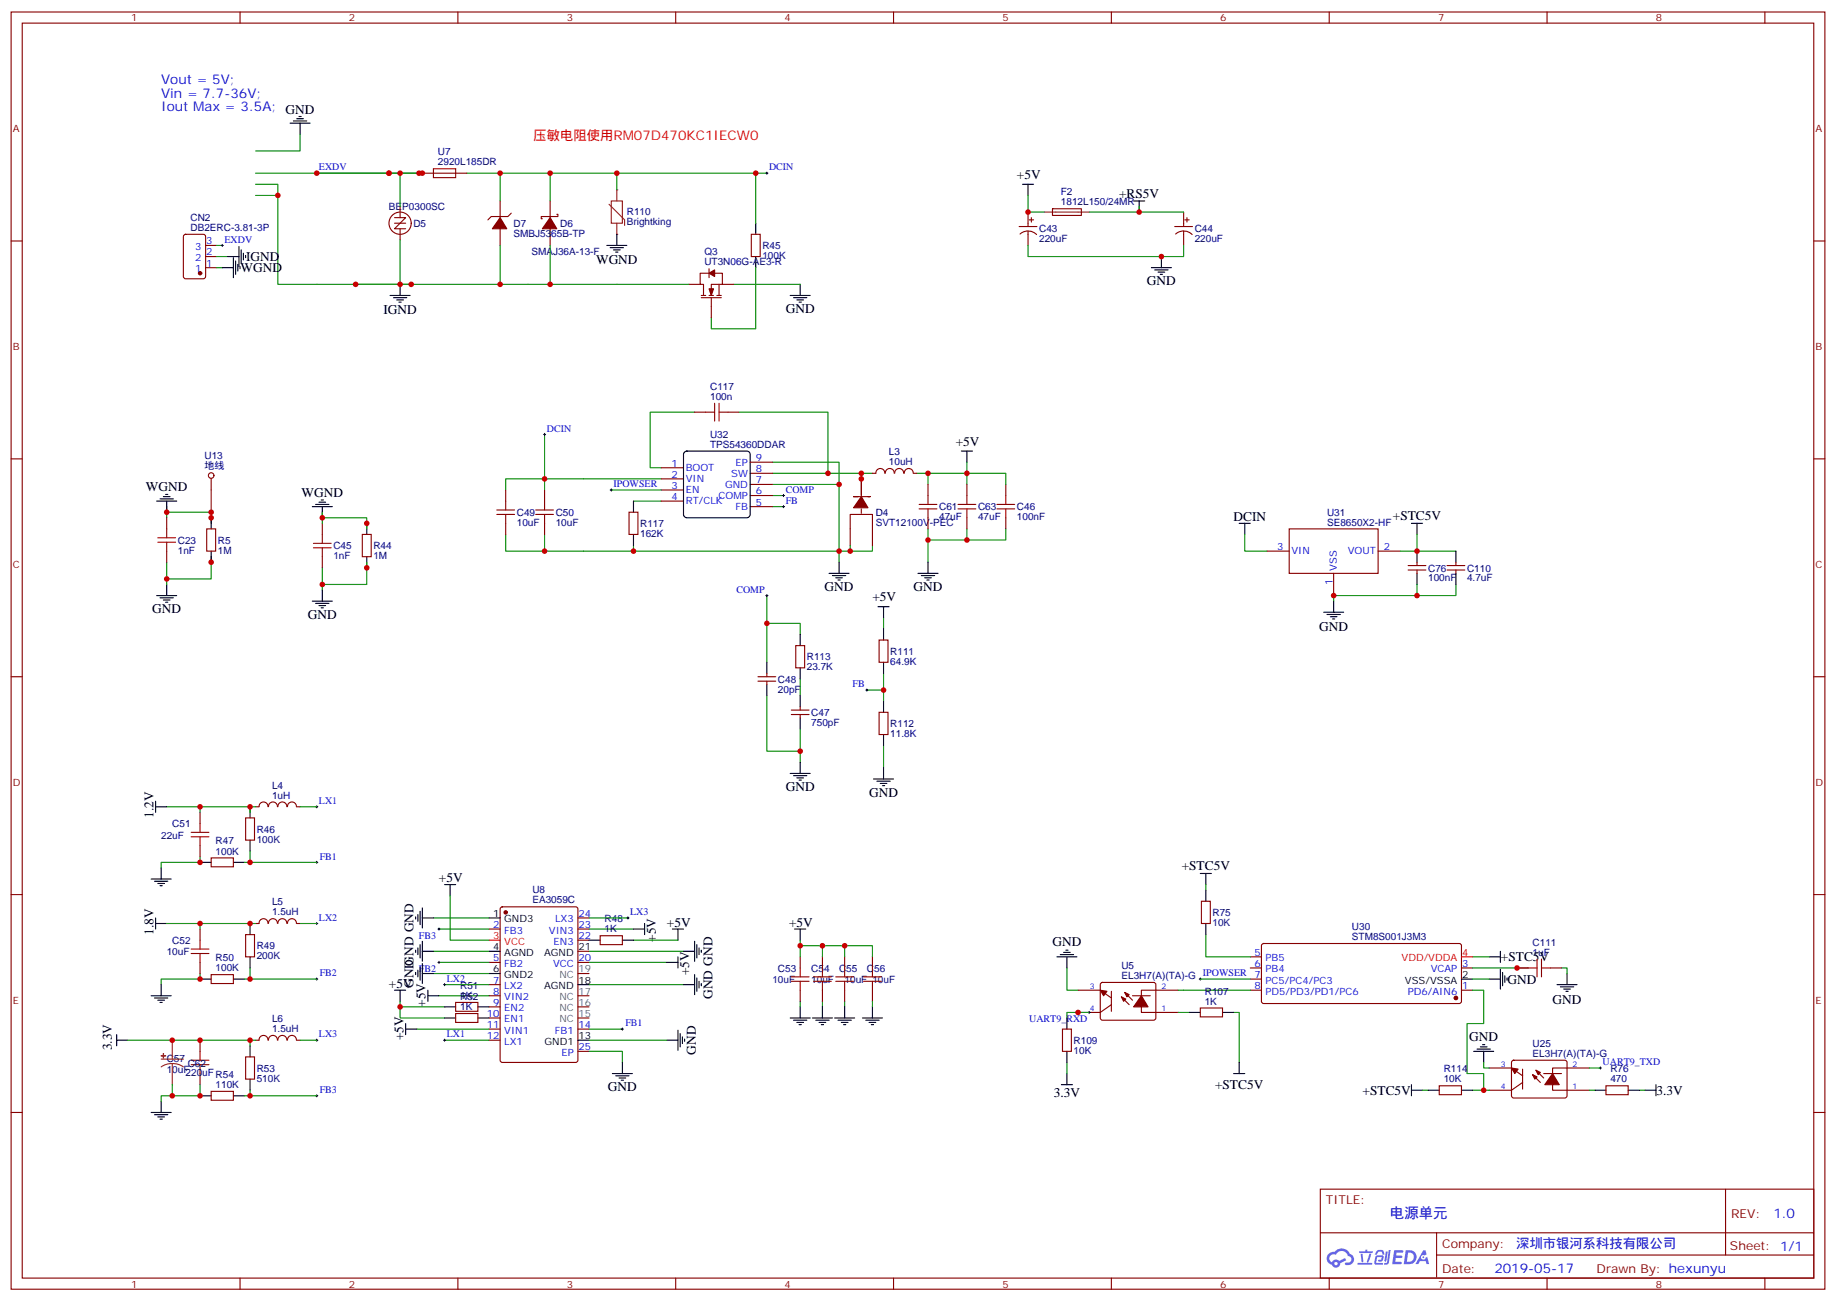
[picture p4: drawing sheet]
<svg xmlns="http://www.w3.org/2000/svg" width="583mm" height="413mm" viewBox="0 0 583 413" stroke-linecap="round" stroke-linejoin="round" font-family="sans-serif">
<g fill="none" stroke="#870000" stroke-width=".35">
<path d="M3.5 3.8h575.8v405.4h-575.8zM7.1 7.3h568.6v398.3h-568.6zM76.2 3.8v3.5M145.3 3.8v3.5M214.5 3.8v3.5M283.6 3.8v3.5M352.8 3.8v3.5M421.9 3.8v3.5M491.1 3.8v3.5M560.2 3.8v3.5M3.5 76.5h3.6M575.7 76.5h3.6"/>
<path d="M3.5 145.6h3.6M575.7 145.6h3.6M3.5 214.8h3.6M575.7 214.8h3.6M3.5 283.9h3.6M575.7 283.9h3.6M3.5 353.1h3.6M575.7 353.1h3.6M419.1 377.4h156.6v28.2h-156.6zM547.7 377.4v20.9M419.1 391.2h156.5M456 398.3h119.6"/>
<path d="M456 391.2v14.2M76.2 405.6v3.6M145.3 405.6v3.6M214.5 405.6v3.6M283.6 405.6v3.6M352.8 405.6v3.6M421.9 405.6v3.6M491.1 405.6v3.6M560.2 405.6v3.6"/>
</g>
<g fill="#5487ff">
<path d="M442.5 396.7h2.6l.3 .2-.1 .6h-2l-.1 1h1.6l.4 .4-.4 .4h-1.7l-.2 1.1 1.8 .1 .2 .3-.2 .4h-2.8z"/>
<path d="M451.8 396.8h.7l.3 1.3-.6 .3a.74 .74 0 0 0-1.1 .3 .74 .74 0 0 0 .5 1.1 .74 .74 0 0 0 .9-.7l.5-.3 .6 2.4h-.8l-.2-1h-1.9l-.5 1h-.9z"/>
<path d="M439.9 397.2h.6l-.4 2.9a.31 .31 0 0 1-.4 .3 .31 .31 0 0 1-.2-.3z"/>
<path d="M440.8 396.7h.6l-.5 4a.89 .89 0 0 1-.7 .7 .89 .89 0 0 1-.9-.3l1-.5z"/>
<path d="M437.2 396.9l.6-.2 1.1 .1 .5 1.4h-.5l-.5-.9h-.8l-.6 .9h-.6z"/>
<path d="M436.8 398.6l1.8-.2a1.04 1.04 0 0 1 .6 1.1 1.04 1.04 0 0 1-.9 .9h-.6a.29 .29 0 0 1-.3-.4 .29 .29 0 0 1 .3-.2h.7l.2-.8h-1.5l-.3 1.8h1.9a.29 .29 0 0 1 .3 .3 .29 .29 0 0 1-.3 .3h-2l-.4-.3 .2-2.1z"/>
<path d="M430.9 400.8h4.4a.3 .3 0 0 1 .3 .3 .3 .3 0 0 1-.3 .3h-4.3z"/>
<path d="M434.7 397.9h.6a4 4 0 0 1-1.2 2.8l-.2-.3z"/>
<path d="M431.9 397.9h.6l.3 2.4-.3 .3-.3-.2z"/>
<path d="M431.5 397.1h1.9l.2-.5h.5l-.1 .5h1.5a.29 .29 0 0 1 .3 .3 .29 .29 0 0 1-.3 .3h-3.9z"/>
<path d="M446.2 396.7l-.6 4.5h1.4a2.27 2.27 0 0 0 2.7-2.3 2.27 2.27 0 0 0-2.7-2.2zM447 397.5a1.5 1.5 0 0 1 1.8 1.6 1.5 1.5 0 0 1-1.9 1.3h-.3z"/>
<path d="M421.8 397.9a2.09 2.09 0 0 0 1 3.5 1.37 1.37 0 0 0 1.5 .9 1.37 1.37 0 0 0 1.1-1.4l1.9-1-.4-.7-1.8 1a1.4 1.4 0 0 0-2.3 .4 1.32 1.32 0 0 1-.7-1.9 1.32 1.32 0 0 1 2-.4 2.02 2.02 0 0 1 2-1.3 2.02 2.02 0 0 1 1.8 1.6 1.09 1.09 0 0 1 1 1.4 1.09 1.09 0 0 1-1.5 .7 .41 .41 0 0 0-.5 .3 .41 .41 0 0 0 .4 .5 1.89 1.89 0 0 0 2.4-1.2 1.89 1.89 0 0 0-1.2-2.4 2.98 2.98 0 0 0-5-.6l-1 .1zM423.6 401a.52 .52 0 0 1 1 0 .52 .52 0 0 1-1 0z"/>
<circle cx="451.8" cy="399" r=".28"/>
</g>
<g fill="none" stroke="#008700" stroke-width=".35">
<path d="M81.1 58.5h7.1v31.7h107.6M81.1 55h53M95.2 42.6v5.3h-14.1M68.8 77.9h1.8M81.1 62h7.1M174.6 77.9v12.3M326.3 62v5.3h5.3M326.3 77.9v3.5h49.4v-3.5M345.7 67.3h15.9M361.6 65.5v1.8h14.1M68.8 84.9h1.8M68.8 81.4h3.5"/>
<path d="M52.9 162.6h14.1v3.5M52.9 160.8v3.5M52.9 178.4v7.1M67 176.7v7h-14.1M395.1 169.6v5.3h7.1M449.8 169.6v5.3h-5.3M449.8 174.9h12.3M449.8 185.5v3.5h-26.5v1.8M462.1 185.5v3.5h-12.3M52.9 256h10.6v1.8M63.5 256h15.9v1.8M79.4 256h1.7"/>
<path d="M95.2 256h5.3M63.5 271.9v1.8h-12.3v1.7M77.6 273.7h22.9M79.4 270.2v3.5M52.9 293.1h28.2M63.5 293.1v1.8M95.2 293.1h5.3M137.6 291.3h17.6M139.3 294.9h15.9M142.9 284.3v14.1h12.3M187 294.9h14.1M187 291.3h12.3"/>
<path d="M201.1 298.4h14.1M254 298.4v1.7h7.1v3.6M63.5 309v1.7h-12.3v1.8M77.6 310.7h22.9M79.4 307.2v3.5M127 319.5v3.6h14.1M127 317.8v1.7h14.1M137.6 301.9h17.6M137.6 309h17.6M139.3 305.4h15.9M139.3 316h15.9M141.1 312.5h14.1"/>
<path d="M187 305.4h24.7M187 301.9h30M187 312.5h30M254 300.1v3.6M254 317.8v1.7M261.1 300.1h7v3.6M261.1 317.8v1.7M268.1 300.1h8.8v3.6M268.1 317.8v1.7M276.9 317.8v1.7M338.7 307.2v7.1h3.5M375.7 314.3h21.2"/>
<path d="M381 310.7h15.9M467.4 314.3h3.6v10.5h-5.3v15.9h5.3v5.3M467.4 310.7h5.3M467.4 303.7h5.3M467.4 307.2h17.7M495.7 307.2h1.7v1.8M40.6 330.1h40.5M79.4 330.1v1.8M95.2 330.1h5.3M132.3 326.6h22.9M141.1 330.1h14.1M187 333.7h10.6v3.5"/>
<path d="M187 326.6h10.6M187 330.1h24.7M342.2 321.3h-3.5v1.8M373.9 321.3h3.6M391.6 321.3h1.7v15.9M471 337.2v1.7h1.7M504.5 338.9h3.5M54.7 344.2v3.6M63.5 344.2v3.6h-12.3v1.7M77.6 347.8h1.8M79.4 346v1.8h21.1M451.6 346h1.7"/>
<path d="M467.4 346h5.3M504.5 346h1.7M520.3 346h1.8"/>
</g>
<g fill="none" stroke="#000" stroke-width=".35">
<path d="M92.1 39.1h6.3M93.1 38.4h4.3M94.2 37.7h2.1M94.9 37h.7M95.2 39.1v3.5M324.6 58.5h3.5M326.3 58.5v3.5M359.8 63.8h3.6M361.6 63.8v3.5M70.6 84.9h3.5M74.1 81.8v6.3M74.8 82.8v4.3"/>
<path d="M75.5 83.9v2.1M76.2 84.6v.7M365.5 84.9h6.3M366.5 85.7h4.3M367.6 86.4h2.1M368.3 87.1h.7M368.7 81.4v3.5M49.7 159h6.4M50.8 158.3h4.2M51.9 157.6h2.1M52.6 156.9h.7M52.9 159v3.6"/>
<path d="M67 164.3v3.6M67 174.9v3.5M393.3 166.1h3.6M395.1 166.1v3.5M448 166.1h3.6M449.8 166.1v3.5M49.7 189h6.4M50.8 189.7h4.2M51.9 190.4h2.1M52.6 191.1h.7M52.9 185.5v3.5M420.2 194.3h6.3"/>
<path d="M421.2 195h4.2M422.3 195.7h2.1M423 196.4h.7M423.3 190.8v3.5M49.4 254.3v3.5M49.4 256h3.5M79.4 256v3.6M48 279h6.3M49 279.7h4.3M51.2 275.4v3.6M63.5 273.7h3.5M74.1 273.7h3.5"/>
<path d="M79.4 266.6v3.6M49.4 293.1h3.5M49.4 291.3v3.6M50.1 280.4h2.1M50.8 281.1h.7M79.4 293.1v3.5M131.9 291v.7M132.6 290.3v2.1M133.3 289.2v4.2M133.3 299.8v4.2M134.1 291.3h3.5M134.1 288.1v6.4"/>
<path d="M134.1 298.7v6.4M141.1 280.7h3.5M142.9 280.7v3.6M155.2 291.3h3.5M187 298.4h3.5M197.6 298.4h3.5M201.1 294.9h3.5M204.6 293.1v3.5M213.4 294.9h3.6M215.2 294.9v3.5M220.5 298.7v6.4M221.2 299.8v4.2"/>
<path d="M252.2 294.9h3.6M254 294.9v3.5M48 316h6.3M49 316.7h4.3M50.1 317.4h2.1M50.8 318.1h.7M51.2 312.5v3.5M63.5 310.7h3.5M74.1 310.7h3.5M79.4 303.7v3.5M125.2 314.3h3.6M127 314.3v3.5"/>
<path d="M131.9 301.6v.7M131.9 308.6v.7M132.6 300.8v2.2M132.6 307.9v2.1M133.3 306.8v4.3M134.1 301.9h3.5M134.1 309h3.5M134.1 305.8v6.3M135.8 316h3.5M135.8 314.3v3.5M141.1 319.5h3.5M151.7 319.5h3.5"/>
<path d="M155.2 301.9h3.5M155.2 309h3.5M183.4 312.5h3.6M211.7 305.4h3.5M215.2 303.7v3.5M217 301.9h3.5M217 312.5h3.5M220.5 309.3v6.4M221.2 310.4v4.2M221.9 300.8v2.2M221.9 311.4v2.1M222.6 301.6v.7"/>
<path d="M222.6 312.1v.7M254 319.5v3.6M261.1 319.5v3.6M268.1 319.5v3.6M276.9 319.5v3.6M335.5 303.7h6.3M336.5 303h4.3M337.6 302.3h2.1M338.3 301.6h.7M338.7 303.7v3.5M463.9 310.7h3.5M472.7 310.7h3.5"/>
<path d="M472.7 303.7h3.5M476.2 301.9v3.5M476.2 307.6v6.3M477 308.6v4.2M477.7 309.7v2.1M478.4 310.4v.7M494.2 312.5h6.4M495.3 313.2h4.2M496.4 313.9h2.1M497.1 314.6h.7M497.4 309v3.5M37 330.1h3.6"/>
<path d="M37 328.4v3.5M79.4 331.9v3.5M128.8 326.6h3.5M128.8 324.8v3.6M141.1 323.1h3.5M151.7 323.1h3.5M183.4 330.1h3.6M197.6 337.2v3.5M211.7 330.1h3.5M215.2 327v6.3M215.9 328v4.2M216.6 329.1v2.1"/>
<path d="M217.3 329.8v.7M250.8 323.1h6.4M251.9 323.8h4.2M252.9 324.5h2.2M253.6 325.2h.8M257.9 323.1h6.3M258.9 323.8h4.3M260 324.5h2.1M260.7 325.2h.7M264.9 323.1h6.4M266 323.8h4.2M267.1 324.5h2.1"/>
<path d="M267.8 325.2h.7M273.8 323.1h6.3M274.8 323.8h4.2M275.9 324.5h2.1M276.6 325.2h.7M377.5 321.3h3.5M388.1 321.3h3.5M393.3 337.2v3.5M467.8 333.7h6.3M468.8 333h4.3M469.9 332.2h2.1M470.6 331.5h.7"/>
<path d="M471 333.7v3.5M48 353.1h6.3M49 353.8h4.3M50.1 354.5h2.1M50.8 355.2h.7M51.2 349.5v3.6M63.5 347.8h3.5M74.1 347.8h3.5M79.4 342.5v3.5M194.4 340.7h6.3M195.4 341.4h4.3M196.5 342.1h2.1"/>
<path d="M197.2 342.8h.7M336.9 344.2h3.5M338.7 340.7v3.5M391.6 340.7h3.5M448 346h3.6M448 344.2v3.6M506.2 346h3.6M516.8 346h3.5M522.1 346h3.5M525.6 344.2v3.6"/>
</g>
<g fill="none" stroke="#870000" stroke-width=".35">
<path d="M58.4 74.6l.5-.2h5.7l.6 .4 .1 13-.5 .6-5.9 .1-.6-.5-.1-12.9zM65.3 77.9h3.5M174.6 63.8v5.3M174.6 72.6v5.3M176.7 68h.4v.7h-5.3v.7h.4M323.5 71.9h5.6M323.8 74.3a3.8 3.8 0 0 1 5.2 .1M326.3 67.3v4.6M326.3 73.3v4.6M326.7 69.8h1.4M327.4 69.1v1.4M372.9 71.9h5.6"/>
<path d="M373.2 74.3a3.8 3.8 0 0 1 5.2 .1M375.7 67.3v4.6M375.7 73.3v4.6M376.1 69.8h1.4M376.8 69.1v1.4M65.3 84.9h3.5M65.3 81.4h3.5M67 152v3.5M52.9 164.3v3.6M52.9 174.9v3.5M65.6 167.9h2.8v7h-2.8zM402.2 174.9h7"/>
<path d="M409.2 167.9h28.2v14.1h-28.2zM437.4 174.9h7.1M423.3 182v7M63.5 257.8v3.5M78 259.6h2.8v7h-2.8zM81.1 256h1.1M82.2 256a1.41 1.41 0 0 1 1.4-1.5 1.41 1.41 0 0 1 1.4 1.5M85.2 256a1.41 1.41 0 0 1 1.4-1.5 1.41 1.41 0 0 1 1.4 1.5M88.2 256a1.41 1.41 0 0 1 1.4-1.5 1.41 1.41 0 0 1 1.4 1.5M91.3 256a1.41 1.41 0 0 1 1.4-1.5 1.41 1.41 0 0 1 1.4 1.5M94.2 256h1M63.5 268.4v3.5"/>
<path d="M67 272.3h7.1v2.8h-7.1zM63.5 294.9v3.5M78 296.6h2.8v7.1h-2.8zM85 293.1a1.41 1.41 0 0 0-1.4-1.5 1.41 1.41 0 0 0-1.4 1.5h-1.1M85.2 293.1a1.41 1.41 0 0 1 1.4-1.5 1.41 1.41 0 0 1 1.4 1.5M88.2 293.1a1.41 1.41 0 0 1 1.4-1.5 1.41 1.41 0 0 1 1.4 1.5M91.3 293.1a1.41 1.41 0 0 1 1.4-1.5 1.41 1.41 0 0 1 1.4 1.5M94.2 293.1h1M155.2 294.9h3.5M159 288l.5-.2h23.2l.7 .4v48.3l-.4 .6-23.5 .1-.7-.5-.1-48.2zM183.4 294.9h3.6M183.4 298.4h3.6"/>
<path d="M183.4 291.3h3.6M190.5 297h7.1v2.8h-7.1zM400.6 299.6l.5-.2 62.4 .1 .4 .6-.1 18-.6 .4-62.4-.1-.4-.6v-17.7zM63.5 305.4v3.6M67 309.3h7.1v2.8h-7.1zM144.6 318.1h7.1v2.9h-7.1zM155.2 305.4h3.5M155.2 312.5h3.5M155.2 316h3.5M155.2 319.5h3.5M183.4 305.4h3.6M183.4 316h3.6"/>
<path d="M183.4 319.5h3.6M183.4 309h3.6M183.4 301.9h3.6M254 303.7v3.5M254 314.3v3.5M261.1 303.7v3.5M261.1 314.3v3.5M268.1 303.7v3.5M268.1 314.3v3.5M276.9 303.7v3.5M276.9 314.3v3.5M342.2 314.3h7l3.6 2.4"/>
<path d="M349.5 312l.5-.2h16.5l.4 .7-.1 10.8-.6 .5-16.5-.1-.5-.6v-10.6zM352.8 318.8l-3.6 2.5h-7M352.8 314.6v6.4M356 316.4l2.4 2.4M357 315l2.5 2.4M359.5 316h5.6M373.9 314.3h-11.6v7h11.6M381 319.9h7.1v2.8h-7.1zM396.9 314.3h3.5M396.9 307.2h3.5M396.9 303.7h3.5M396.9 310.7h3.5"/>
<path d="M463.9 314.3h3.5M463.9 307.2h3.5M63.5 330.1v3.6M78 335.4h2.8v7.1h-2.8zM85 330.1a1.41 1.41 0 0 0-1.4-1.5 1.41 1.41 0 0 0-1.4 1.5h-1.1M85.2 330.1a1.41 1.41 0 0 1 1.4-1.5 1.41 1.41 0 0 1 1.4 1.5M88.2 330.1a1.41 1.41 0 0 1 1.4-1.5 1.41 1.41 0 0 1 1.4 1.5M91.3 330.1a1.41 1.41 0 0 1 1.4-1.5 1.41 1.41 0 0 1 1.4 1.5M94.2 330.1h1M144.6 321.7h7.1v2.8h-7.1zM155.2 323.1h3.5M155.2 326.6h3.5"/>
<path d="M155.2 330.1h3.5M183.4 323.1h3.6M183.4 326.6h3.6M183.4 333.7h3.6M472.7 338.9h7.1l3.5 2.5M480 336.7l.5-.2h16.5l.4 .7v10.8l-.7 .5-16.5-.1-.4-.6v-10.6zM483.3 339.3v6.4M487.5 339.7l2.5 2.4M504.5 338.9h-11.7v7.1h11.7M63.5 340.7v3.5M67 346.4h7.1v2.8h-7.1zM483.3 343.5l-3.5 2.5h-7.1"/>
<path d="M486.5 341.1l2.4 2.4M490 340.7h5.7M509.8 344.6h7v2.8h-7z"/>
<circle cx="67" cy="150.9" r=".88"/>
</g>
<g fill="#870000" stroke="#870000" stroke-width=".35">
<path d="M174.6 69.1l2.1 3.5h-4.5z"/>
<path d="M349.2 314.3l2.2 .3-1.1 1.4z"/>
<path d="M357 315l1.4 .7-.7 .7z"/>
<path d="M356 316.4l1.4 .7-.7 .7z"/>
<path d="M362.3 316l2.1 3.5h-4.6z"/>
<path d="M479.8 338.9l2.1 .4-1.1 1.4z"/>
<path d="M487.5 339.7l1.4 .7-.7 .7z"/>
<path d="M486.5 341.1l1.4 .7-.7 .7z"/>
<path d="M492.8 340.7l2.1 3.5h-4.5z"/>
<circle cx="160.5" cy="289.6" r=".53"/>
<circle cx="63.5" cy="86.7" r=".53"/>
<circle cx="462.1" cy="316.7" r=".53"/>
</g>
<path d="M155.2 298.4h3.5M463.9 303.7h3.5" fill="none" stroke="#f00" stroke-width=".35"/>
<g fill="none" stroke="#000" stroke-width=".32">
<path d="M100.2 55h.7M100.5 54.6v.7M100.2 256h.7M100.5 255.7v.7M100.2 273.7h.7M100.5 273.3v.7M100.2 293.1h.7M100.5 292.7v.7M139 294.9h.7M139.3 294.5v.7M199 291.3h.7M199.3 291v.7"/>
<path d="M100.2 310.7h.7M100.5 310.4v.7M139 305.4h.7M139.3 305.1v.7M140.8 312.5h.7M141.1 312.1v.7M380.6 310.7h.8M381 310.4v.7M100.2 330.1h.7M100.5 329.8v.7M140.8 330.1h.7M141.1 329.8v.7"/>
<path d="M197.2 326.6h.7M197.6 326.2v.8M345.4 321.3h.7M345.7 321v.7M507.6 338.9h.8M508 338.6v.7M100.2 347.8h.7M100.5 347.4v.7"/>
</g>
<g fill="none" stroke="#a10000" stroke-width=".35">
<path d="M50.1 172.1h5.6M50.1 170.7h5.6M52.9 167.9v2.8M52.9 172.1v2.8M60.7 265.6h5.6M60.7 264.2h5.6M63.5 261.3v2.9M63.5 265.6v2.8M63.5 298.4v2.8M60.7 302.6h5.6M60.7 301.2h5.6M63.5 302.6v2.8"/>
<path d="M251.2 311.4h5.6M251.2 310h5.6M254 307.2v2.8M254 311.4v2.9M258.2 311.4h5.7M258.2 310h5.7M261.1 307.2v2.8M261.1 311.4v2.9M265.3 311.4h5.6M265.3 310h5.6M268.1 307.2v2.8M268.1 311.4v2.9"/>
<path d="M274.1 311.4h5.7M274.1 310h5.7M276.9 307.2v2.8M276.9 311.4v2.9M60.7 337.9h5.6M60.7 336.5h5.6M63.5 333.7v2.8M63.5 337.9v2.8"/>
</g>
<path d="M67 155.5v7.1" fill="none" stroke="#630" stroke-width=".35"/>
<path d="M193.3 64.8l5 5v1.7M195.8 60.3v3.5M195.8 70.8v3.6M51.2 336.1h7M54.7 337.5l1.8 .3 1.7 .8M54.7 337.5l-1.9 .3-1.6 .8M54.7 330.1v6M54.7 337.5v6.7" fill="none" stroke="#8c2424" stroke-width=".35"/>
<g fill="#8c2424" stroke="#8c2424" stroke-width=".35">
<path d="M51.2 335.1h1.4z"/>
<path d="M51.9 334.4v1.4z"/>
</g>
<g fill="#8c2424">
<circle cx="195.8" cy="60.3" r=".18"/>
<circle cx="195.8" cy="74.4" r=".18"/>
</g>
<path d="M194 63.8h3.6v7h-3.6z" fill="none" stroke="#903" stroke-width=".35"/>
<g fill="none" stroke="#008700" stroke-width=".35">
<path d="M127 55v10.5M148.2 55h95.2M158.7 55v8.8M174.6 55v8.8M195.8 55v5.3M239.9 55v15.8M127 76.1v14.1M158.7 77.9v12.3M195.8 90.2h22.9M232.8 90.2h21.2M239.9 84.9v19.5h-14.1v-3.6M172.9 137.9v14.1h-12.4v3.5"/>
<path d="M220.5 130.8h-14.1v17.6h3.5M234.6 130.8h28.2v19.4M194 155.5h15.9M201.1 159h8.8M209.9 152h-37v3.5M245.2 146.7h21.1v7M245.2 153.7h21.1v24.7M245.2 157.3h3.5M245.2 150.2h31.7M273.4 150.2v7.1M291 150.2h3.6v3.5M294.6 150.2h12.3v3.5"/>
<path d="M306.9 146.7v3.5h12.4v3.5M102.3 164.3h14.1v3.6M102.3 162.6v3.5M116.4 178.4v7.1h-14.1M160.5 169.6v5.3h12.4M172.9 169.6v5.3h104v-1.8M201.1 173.1v1.8M245.2 160.8h3.5M269.9 173.1v1.8M294.6 167.9v10.5M306.9 167.9v3.5h-12.3M319.3 167.9v3.5h-12.4"/>
<path d="M102.3 180.2v7.1M243.4 189v8.8M280.5 196.1v3.5M254 201.4v-3.6h-10.6v12.4M254 215.5v5.3M275.2 219h5.3M280.5 213.7v8.8M243.4 220.8v17.6h10.6v-7M254 238.4v3.5M280.5 236.6v7.1M382.8 296.6v7.1h14.1M382.8 280.7v1.8"/>
<path d="M373.9 314.3h1.8M338.7 337.2v3.5M342.2 321.3h3.5"/>
</g>
<g fill="none" stroke="#000" stroke-width=".35">
<path d="M75.8 78.2v6.4M76.6 79.3v4.2M192.6 77.9h6.4M193.7 78.6h4.2M194.7 79.3h2.1M195.8 74.4v3.5M239.9 70.8v3.6M72.3 81.4h3.5M77.3 80.4v2.1M78 81.1v.7M123.8 93.8h6.4M124.9 94.5h4.2"/>
<path d="M125.9 95.2h2.2M126.6 95.9h.8M127 90.2v3.6M195.4 80h.7M239.9 81.4v3.5M250.8 93.8h6.4M251.9 94.5h4.2M252.9 95.2h2.2M253.6 95.9h.8M254 90.2v3.6M101.2 159.4h2.2M102 158.7h.7"/>
<path d="M201.1 159v3.6M217.2 143.6l.8-.4h19.1l.6 .2 .4 .8v19.1l-.2 .6-.8 .4h-19.1l-.6-.2-.4-.8v-19.1zM305.2 143.2h3.5M306.9 143.2v3.5M99.1 160.8h6.4M100.2 160.1h4.2M102.3 160.8v3.5M116.4 166.1v3.5M116.4 176.7v3.5M201.1 169.6v3.5M266.3 178.4v3.6M294.6 178.4v3.6"/>
<path d="M449.8 174.9v3.5M462.1 174.9v3.5M99.1 190.8h6.4M100.2 191.5h4.2M101.2 192.2h2.2M102 192.9h.7M102.3 187.3v3.5M263.2 182h6.3M264.2 182.7h4.3M265.3 183.4h2.1M266 184.1h.7M278.7 192.5h3.5"/>
<path d="M280.5 192.5v3.6M280.5 199.6v3.5M291.4 182h6.3M292.5 182.7h4.2M293.5 183.4h2.1M294.2 184.1h.7M449.8 182v3.5M462.1 182v3.5M243.4 210.2v3.5M243.4 217.2v3.6M254 201.4v3.5M254 211.9v3.6"/>
<path d="M280.5 210.2v3.5M254 220.8v3.5M254 227.8v3.6M280.5 222.5v3.6M280.5 233.1v3.5M250.8 245.5h6.4M251.9 246.2h4.2M252.9 246.9h2.2M253.6 247.6h.8M254 241.9v3.6M277.3 247.2h6.3M278.3 247.9h4.3"/>
<path d="M279.4 248.6h2.1M280.1 249.3h.7M280.5 243.7v3.5M381 277.2h3.5M382.8 277.2v3.5M382.8 282.5v3.5M382.8 293.1v3.5M338.7 323.1v3.5M338.7 333.7v3.5M453.3 346h3.5M463.9 346h3.5"/>
</g>
<g fill="none" stroke="#000" stroke-width=".32">
<path d="M243.1 55h.7M243.4 54.6v.7M70.2 77.9h.7M70.6 77.5v.7M172.5 137.9h.7M172.9 137.5v.7M193.7 155.5h.7M194 155.2v.7M248.4 157.3h.7M248.7 156.9v.7M248.4 160.8h.7M248.7 160.4v.7"/>
<path d="M243.1 189h.7M243.4 188.7v.7M274.8 219h.7M275.2 218.7v.7"/>
</g>
<g fill="none" stroke="#a10000" stroke-width=".35">
<path d="M137.6 53.6h7v2.8h-7zM224 130.8h2.8M226.8 128v5.6M228.2 128v5.6M228.2 130.8h2.9M160.5 159v2.9M172.9 159v2.9M294.6 157.3v2.8M306.9 157.3v2.8M319.3 157.3v2.8M99.5 173.8h5.6M99.5 172.4h5.6"/>
<path d="M102.3 169.6v2.8M102.3 173.8v2.9M157.7 163.3h5.6M157.7 161.9h5.6M160.5 163.3v2.8M170 163.3h5.7M170 161.9h5.7M172.9 163.3v2.8M291.7 161.5h5.7M291.7 160.1h5.7M294.6 161.5v2.8M304.1 161.5h5.6"/>
<path d="M304.1 160.1h5.6M306.9 161.5v2.8M316.4 161.5h5.7M316.4 160.1h5.7M319.3 161.5v2.8M485.1 307.2h2.8M487.9 304.4v5.6M489.3 307.2h2.8M489.3 304.4v5.6"/>
</g>
<g fill="none" stroke="#870000" stroke-width=".35">
<path d="M134.1 55h14.1M125.2 69.1h3.6l-3.6 3.5h3.6M125.2 70.8h3.6M127 65.5v3.6M127 72.6v3.5M158.7 63.8v5.3M158.7 72.6v5.3M162.3 67.7l-1.1 1h-5.3l-1 1.1M238.5 74.4h2.8v7h-2.8zM334.1 66.3h9.1l.1 2-9.2 .1zM218.7 90.2h3.5M222.6 94.5h6.4"/>
<path d="M222.6 93.8h1.4M225.1 86.7h-2.9v3.5h1.1v3.6M225.1 85.3v2.8M225.1 93.8h1.4M225.8 94.5v6.3M226.8 86.7h2.5v3.5h-3.5v3.6M227.5 93.8h1.5M228.2 90.2v3.6M229.3 90.2h3.5M220.5 130.8h3.5M231.1 130.8h3.5M160.5 155.5v3.5"/>
<path d="M172.9 155.5v3.5M209.9 148.4h7.1M209.9 152h7.1M209.9 155.5h7.1M209.9 159h7.1M238.1 157.3h7.1M238.1 153.7h7.1M238.1 150.2h7.1M238.1 146.7h7.1M272.3 157.6h-1.4h5.3h-.7M273.4 152v5.3M276.9 150.2h1.1"/>
<path d="M278 150.2a1.41 1.41 0 0 1 1.4-1.5 1.41 1.41 0 0 1 1.4 1.5M281 150.2a1.41 1.41 0 0 1 1.4-1.5 1.41 1.41 0 0 1 1.4 1.5M284 150.2a1.41 1.41 0 0 1 1.4-1.5 1.41 1.41 0 0 1 1.4 1.5M287.1 150.2a1.41 1.41 0 0 1 1.4-1.5 1.41 1.41 0 0 1 1.4 1.5M290 150.2h1M294.6 153.7v3.6M306.9 153.7v3.6M319.3 153.7v3.6M102.3 166.1v3.5M102.3 176.7v3.5M115 169.6h2.8v7.1h-2.8zM160.5 166.1v3.5"/>
<path d="M172.9 166.1v3.5M199.7 162.6h2.8v7h-2.8zM238.1 160.8h7.1M269.9 173.1v-9.8h7v9.8M273.4 161.5v1.4M294.6 164.3v3.6M306.9 164.3v3.6M319.3 164.3v3.6M447 179.5h5.6M449.8 178.4v1.1M459.3 179.5h5.7M462.1 178.4v1.1"/>
<path d="M447 180.9h5.6M449.8 180.9v1.1M459.3 180.9h5.7M462.1 180.9v1.1M240.6 216.2h5.6M240.6 214.8h5.6M243.4 213.7v1.1M243.4 216.2v1M252.6 204.9h2.8v7h-2.8zM279 203.1h2.9v7.1h-2.9zM251.2 226.8h5.6M251.2 225.4h5.6"/>
<path d="M254 224.3v1.1M254 226.8v1M279 226.1h2.9v7h-2.9zM381.4 286h2.8v7.1h-2.8zM481.5 307.2h3.6M492.1 307.2h3.6M337.3 326.6h2.8v7.1h-2.8zM456.8 344.6h7.1v2.8h-7.1z"/>
<circle cx="127" cy="70.8" r="3.5"/>
</g>
<path d="M331.6 67.3h14.1" fill="none" stroke="#8c2424" stroke-width=".35"/>
<g fill="#870000" stroke="#870000" stroke-width=".35">
<path d="M158.7 69.1l2.2 3.5h-4.6z"/>
<path d="M225.1 91.7h1.4l-.7 2.1z"/>
<path d="M225.1 86.7l1.7-1v2.1z"/>
<path d="M273.4 157.6l2.1 3.5h-4.6z"/>
</g>
<g fill="#c00">
<circle cx="481.5" cy="307.2" r=".88"/>
<circle cx="269.9" cy="174.9" r=".88"/>
<circle cx="239.9" cy="55" r=".88"/>
<circle cx="174.6" cy="55" r=".88"/>
<circle cx="368.7" cy="81.4" r=".88"/>
<circle cx="361.6" cy="67.3" r=".88"/>
<circle cx="326.3" cy="67.3" r=".88"/>
<circle cx="127" cy="55" r=".88"/>
<circle cx="116.4" cy="180.2" r=".88"/>
<circle cx="116.4" cy="166.1" r=".88"/>
<circle cx="102.3" cy="185.5" r=".88"/>
<circle cx="102.3" cy="164.3" r=".88"/>
<circle cx="195.8" cy="55" r=".88"/>
<circle cx="273.4" cy="150.2" r=".88"/>
<circle cx="306.9" cy="150.2" r=".88"/>
<circle cx="201.1" cy="174.9" r=".88"/>
<circle cx="266.3" cy="174.9" r=".88"/>
<circle cx="294.6" cy="150.2" r=".88"/>
<circle cx="266.3" cy="153.7" r=".88"/>
<circle cx="294.6" cy="171.4" r=".88"/>
<circle cx="262.8" cy="150.2" r=".88"/>
<circle cx="280.5" cy="219" r=".88"/>
<circle cx="243.4" cy="197.8" r=".88"/>
<circle cx="254" cy="238.4" r=".88"/>
<circle cx="172.9" cy="152" r=".88"/>
<circle cx="449.8" cy="174.9" r=".88"/>
<circle cx="54.7" cy="347.8" r=".88"/>
<circle cx="130.5" cy="90.2" r=".88"/>
<circle cx="123.5" cy="55" r=".88"/>
<circle cx="112.9" cy="90.2" r=".88"/>
<circle cx="100.5" cy="55" r=".88"/>
<circle cx="63.5" cy="273.7" r=".88"/>
<circle cx="127" cy="319.5" r=".88"/>
<circle cx="63.5" cy="330.1" r=".88"/>
<circle cx="79.4" cy="330.1" r=".88"/>
<circle cx="79.4" cy="347.8" r=".88"/>
<circle cx="63.5" cy="347.8" r=".88"/>
<circle cx="79.4" cy="293.1" r=".88"/>
<circle cx="63.5" cy="256" r=".88"/>
<circle cx="79.4" cy="256" r=".88"/>
<circle cx="79.4" cy="310.7" r=".88"/>
<circle cx="79.4" cy="273.7" r=".88"/>
<circle cx="63.5" cy="293.1" r=".88"/>
<circle cx="63.5" cy="310.7" r=".88"/>
<circle cx="261.1" cy="300.1" r=".88"/>
<circle cx="254" cy="300.1" r=".88"/>
<circle cx="52.9" cy="162.6" r=".88"/>
<circle cx="52.9" cy="183.7" r=".88"/>
<circle cx="268.1" cy="300.1" r=".88"/>
<circle cx="67" cy="164.3" r=".88"/>
<circle cx="67" cy="178.4" r=".88"/>
<circle cx="67" cy="162.6" r=".88"/>
<circle cx="88.2" cy="62" r=".88"/>
<circle cx="54.7" cy="330.1" r=".88"/>
<circle cx="423.3" cy="189" r=".88"/>
<circle cx="174.6" cy="90.2" r=".88"/>
<circle cx="471" cy="346" r=".88"/>
<circle cx="172.9" cy="174.9" r=".88"/>
<circle cx="127" cy="90.2" r=".88"/>
<circle cx="306.9" cy="171.4" r=".88"/>
<circle cx="342.2" cy="321.3" r=".88"/>
<circle cx="133" cy="55" r=".88"/>
<circle cx="134.1" cy="55" r=".88"/>
<circle cx="273.4" cy="152" r=".88"/>
<circle cx="449.8" cy="189" r=".88"/>
<circle cx="158.8" cy="55" r=".88"/>
<circle cx="158.8" cy="90.2" r=".88"/>
</g>
<text font-size="4.6" fill="#00f" x="441.2" y="386.4">电源单元</text>
<g font-size="4.2" fill="#00f">
<text x="51.2" y="26.7">Vout = 5V;</text>
<text x="51.2" y="31">Vin = 7.7-36V;</text>
<text x="51.2" y="35.2">Iout Max = 3.5A;</text>
<text x="562.9" y="386.7">1.0</text>
<text x="481.3" y="396.2">深圳市银河系科技有限公司</text>
<text x="474.4" y="404">2019-05-17</text>
</g>
<g font-size="4.2">
<text x="90.7" y="36.3">GND</text>
<text x="322.8" y="56.7">+5V</text>
<text x="355.2" y="62.7">+RS5V</text>
<text x="78.1" y="82.9">IGND</text>
<text x="189.2" y="83.9">WGND</text>
<text x="76.4" y="86.4">WGND</text>
<text x="364.1" y="90.6">GND</text>
<text x="121.7" y="99.8">IGND</text>
<text x="249.4" y="99.4">GND</text>
<text x="303.4" y="141.4">+5V</text>
<text x="46.3" y="155.8">WGND</text>
<text x="95.7" y="157.6">WGND</text>
<text x="391.6" y="165.4">DCIN</text>
<text x="442.1" y="165">+STC5V</text>
<text x="261.8" y="187.6">GND</text>
<text x="276.9" y="190.8">+5V</text>
<text x="290" y="187.6">GND</text>
<text x="48.3" y="194.7">GND</text>
<text x="97.7" y="196.4">GND</text>
<text x="418.8" y="200.4">GND</text>
<text x="249.4" y="251.1">GND</text>
<text x="275.9" y="252.9">GND</text>
<text x="48.7" y="259.6" transform="rotate(-90 48.7 259.6)">1.2V</text>
<text x="139.3" y="280">+5V</text>
<text x="375.1" y="276.1">+STC5V</text>
<text x="48.7" y="296.6" transform="rotate(-90 48.7 296.6)">1.8V</text>
<text x="208.2" y="298.9" transform="rotate(-90 208.2 298.9)">+5V</text>
<text x="211.7" y="294.1">+5V</text>
<text x="250.5" y="294.1">+5V</text>
<text x="334.1" y="300.4">GND</text>
<text x="476.4" y="305.1">+STC5V</text>
<text x="131.3" y="306.5" transform="rotate(-90 131.3 306.5)">GND GND</text>
<text x="218.8" y="309.5" transform="rotate(-90 218.8 309.5)">+5V</text>
<text x="123.5" y="313.5">+5V</text>
<text x="131.3" y="313.5" transform="rotate(-90 131.3 313.5)">GND</text>
<text x="226.1" y="317.1" transform="rotate(-90 226.1 317.1)">GND GND</text>
<text x="478.5" y="312.2">GND</text>
<text x="135.1" y="319.5" transform="rotate(-90 135.1 319.5)">+5V</text>
<text x="492.8" y="318.6">GND</text>
<text x="35.5" y="333.3" transform="rotate(-90 35.5 333.3)">3.3V</text>
<text x="128.1" y="330.1" transform="rotate(-90 128.1 330.1)">+5V</text>
<text x="220.8" y="334.7" transform="rotate(-90 220.8 334.7)">GND</text>
<text x="466.4" y="330.5">GND</text>
<text x="193" y="346.4">GND</text>
<text x="385.7" y="345.7">+STC5V</text>
<text x="432.5" y="347.4">+STC5V</text>
<text x="525.8" y="347.4">3.3V</text>
<text x="334.5" y="348.2">3.3V</text>
</g>
<text font-size="4.2" fill="#f00" x="169.3" y="44.4">压敏电阻使用RM07D470KC1IECW0</text>
<g font-size="3.9" fill="#800">
<text x="420.9" y="382">TITLE:</text>
<text x="549.5" y="386.7">REV:</text>
<text x="457.8" y="396.2">Company:</text>
<text x="549.1" y="396.8">Sheet: 1/1</text>
<text x="457.8" y="403.9">Date:</text>
<text x="506.8" y="403.9">Drawn By: hexunyu</text>
</g>
<g font-size="3.2" fill="#800">
<text x="41.6" y="6.8">1</text>
<text x="110.8" y="6.8">2</text>
<text x="179.9" y="6.8">3</text>
<text x="249.1" y="6.8">4</text>
<text x="318.2" y="6.8">5</text>
<text x="387.3" y="6.8">6</text>
<text x="456.5" y="6.8">7</text>
<text x="525.6" y="6.8">8</text>
<text x="4.1" y="41.9">A</text>
<text x="576.3" y="41.9">A</text>
<text x="4.1" y="111.1">B</text>
<text x="576.3" y="111.1">B</text>
<text x="4.1" y="180.2">C</text>
<text x="576.3" y="180.2">C</text>
<text x="4.1" y="249.3">D</text>
<text x="576.3" y="249.3">D</text>
<text x="4.1" y="318.5">E</text>
<text x="576.3" y="318.5">E</text>
<text x="41.6" y="408.6">1</text>
<text x="110.8" y="408.6">2</text>
<text x="179.9" y="408.6">3</text>
<text x="249.1" y="408.6">4</text>
<text x="318.2" y="408.6">5</text>
<text x="387.3" y="408.6">6</text>
<text x="456.5" y="408.6">7</text>
<text x="525.6" y="408.6">8</text>
</g>
<g font-size="3.2" fill="#000080">
<text x="139" y="52.5">2920L185DR</text>
<text x="139" y="49.3">U7</text>
<text x="336.7" y="65.2">1812L150/24MR</text>
<text x="336.7" y="62">F2</text>
<text x="60.5" y="70.1">CN2</text>
<text x="123.5" y="66.8">BEP0300SC</text>
<text x="131.2" y="72">D5</text>
<text x="177.8" y="72">D6</text>
<text x="199" y="71.5">Brightking</text>
<text x="199" y="68.4">R110</text>
<text x="60.5" y="73.3">DB2ERC-3.81-3P</text>
<text x="163" y="75.1">SMBJ5365B-TP</text>
<text x="163" y="72">D7</text>
<text x="329.8" y="76.8">220uF</text>
<text x="329.8" y="73.7">C43</text>
<text x="379.2" y="76.8">220uF</text>
<text x="379.2" y="73.7">C44</text>
<text x="168.7" y="80.8">SMAJ36A-13-F</text>
<text x="223.6" y="81.1">Q3</text>
<text x="242" y="82.2">100K</text>
<text x="242" y="79">R45</text>
<text x="223.6" y="84.2">UT3N06G-AE3-R</text>
<text x="225.4" y="123.8">C117</text>
<text x="225.4" y="126.9">100n</text>
<text x="225.4" y="142.1">TPS54360DDAR</text>
<text x="225.4" y="139">U32</text>
<text x="64.9" y="149">地线</text>
<text x="64.9" y="145.8">U13</text>
<text x="282.2" y="147.6">10uH</text>
<text x="282.2" y="144.4">L3</text>
<text x="298.1" y="162">C61</text>
<text x="310.4" y="162">C63</text>
<text x="322.8" y="161.9">C46</text>
<text x="164" y="166.9">10uF</text>
<text x="164" y="163.7">C49</text>
<text x="176.4" y="166.9">10uF</text>
<text x="176.4" y="163.7">C50</text>
<text x="203.2" y="167.2">R117</text>
<text x="278" y="166.9">SVT12100V-PEC</text>
<text x="278" y="163.7">D4</text>
<text x="298.1" y="165.1">47uF</text>
<text x="310.4" y="165.1">47uF</text>
<text x="322.8" y="165.1">100nF</text>
<text x="421.2" y="166.8">SE8650X2-HF</text>
<text x="421.2" y="163.6">U31</text>
<text x="56.4" y="172.6">C23</text>
<text x="69.1" y="172.6">R5</text>
<text x="203.2" y="170.4">162K</text>
<text x="56.4" y="175.7">1nF</text>
<text x="69.1" y="175.7">1M</text>
<text x="105.8" y="177.4">1nF</text>
<text x="105.8" y="174.3">C45</text>
<text x="118.5" y="177.4">1M</text>
<text x="118.5" y="174.3">R44</text>
<text x="453.3" y="184.5">100nF</text>
<text x="453.3" y="181.4">C76</text>
<text x="465.7" y="184.5">4.7uF</text>
<text x="465.7" y="181.4">C110</text>
<text x="256.1" y="209.6">R113</text>
<text x="282.6" y="207.8">R111</text>
<text x="256.1" y="212.7">23.7K</text>
<text x="282.6" y="211">64.9K</text>
<text x="246.9" y="219.8">20pF</text>
<text x="246.9" y="216.7">C48</text>
<text x="257.5" y="227.2">C47</text>
<text x="257.5" y="230.4">750pF</text>
<text x="282.6" y="233.9">11.8K</text>
<text x="282.6" y="230.8">R112</text>
<text x="86.4" y="250.3">L4</text>
<text x="86.4" y="253.5">1uH</text>
<text x="54.7" y="262.6">C51</text>
<text x="51.2" y="266.1">22uF</text>
<text x="68.5" y="268">R47</text>
<text x="81.5" y="267.4">100K</text>
<text x="81.5" y="264.2">R46</text>
<text x="68.4" y="271.2">100K</text>
<text x="86.4" y="287.3">L5</text>
<text x="169" y="286.7">EA3059C</text>
<text x="169" y="283.6">U8</text>
<text x="86.4" y="290.5">1.5uH</text>
<text x="191.9" y="292.7">R48</text>
<text x="384.9" y="293.9">10K</text>
<text x="384.9" y="290.7">R75</text>
<text x="54.7" y="299.6">C52</text>
<text x="191.9" y="295.9">1K</text>
<text x="429.1" y="298.4">STM8S001J3M3</text>
<text x="429.1" y="295.3">U30</text>
<text x="52.9" y="303.2">10uF</text>
<text x="68.5" y="305">R50</text>
<text x="81.5" y="304.5">200K</text>
<text x="81.5" y="301.3">R49</text>
<text x="486.5" y="300.2">C111</text>
<text x="486.5" y="303.3">1uF</text>
<text x="68.4" y="308.3">100K</text>
<text x="245.2" y="311.9">10uF</text>
<text x="246.9" y="308.4">C53</text>
<text x="257.5" y="311.9">10uF</text>
<text x="257.5" y="308.4">C54</text>
<text x="266.4" y="308.4">C55</text>
<text x="268.1" y="311.9">10uF</text>
<text x="275.2" y="308.4">C56</text>
<text x="276.9" y="311.9">10uF</text>
<text x="356" y="310.7">EL3H7(A)(TA)-G</text>
<text x="356" y="307.5">U5</text>
<text x="146.1" y="317.1">1K</text>
<text x="146.1" y="313.9">R51</text>
<text x="146.1" y="317.4">R52</text>
<text x="382.4" y="315.7">R107</text>
<text x="146.1" y="320.6">1K</text>
<text x="382.4" y="318.8">1K</text>
<text x="86.4" y="327.5">1.5uH</text>
<text x="86.4" y="324.4">L6</text>
<text x="340.8" y="334.5">10K</text>
<text x="340.8" y="331.3">R109</text>
<text x="486.5" y="335.4">EL3H7(A)(TA)-G</text>
<text x="486.5" y="332.2">U25</text>
<text x="52.9" y="340.6">10uF</text>
<text x="52.9" y="337">C57</text>
<text x="58.9" y="341.6">220uFR54</text>
<text x="59.6" y="338.5">C62</text>
<text x="81.5" y="340.1">R53</text>
<text x="458.3" y="340.3">R114</text>
<text x="511.2" y="340.3">R76</text>
<text x="68.4" y="345.3">110K</text>
<text x="81.5" y="343.3">510K</text>
<text x="458.3" y="343.5">10K</text>
<text x="511.2" y="343.5">470</text>
</g>
<g font-size="3.2" fill="#00f">
<text x="101.2" y="54.1">EXDV</text>
<text x="244.1" y="54.1">DCIN</text>
<text x="65.4" y="77.5">3</text>
<text x="71.3" y="77">EXDV</text>
<text x="61.9" y="82.8">2</text>
<text x="61.9" y="79.3">3</text>
<text x="65.4" y="81.1">2</text>
<text x="61.9" y="86.4">1</text>
<text x="65.4" y="84.6">1</text>
<text x="173.6" y="137">DCIN</text>
<text x="213.2" y="148.1">1</text>
<text x="217.7" y="149.5">BOOT</text>
<text x="233.5" y="147.7">EP</text>
<text x="239.9" y="149.9">8</text>
<text x="239.9" y="146.3">9</text>
<text x="194.7" y="154.6">IPOWSER</text>
<text x="213.2" y="151.6">2</text>
<text x="213.2" y="155.2">3</text>
<text x="217.7" y="153">VIN</text>
<text x="230.1" y="154.8">GND</text>
<text x="232.1" y="151.3">SW</text>
<text x="239.9" y="153.4">7</text>
<text x="213.2" y="158.7">4</text>
<text x="217.7" y="156.6">EN</text>
<text x="217.7" y="160.1">RT/CLK</text>
<text x="228.1" y="158.3">COMP</text>
<text x="233.4" y="161.9">FB</text>
<text x="239.9" y="160.4">5</text>
<text x="239.9" y="156.9">6</text>
<text x="249.4" y="159.9">FB</text>
<text x="249.4" y="156.4">COMP</text>
<text x="405.4" y="174.6">3</text>
<text x="409.9" y="176">VIN</text>
<text x="427.8" y="176">VOUT</text>
<text x="439.2" y="174.6">2</text>
<text x="423" y="185.7" transform="rotate(-90 423 185.7)">1</text>
<text x="424.4" y="181.3" transform="rotate(-90 424.4 181.3)">VSS</text>
<text x="233.8" y="188.1">COMP</text>
<text x="270.6" y="218.1">FB</text>
<text x="101.2" y="255.2">LX1</text>
<text x="101.5" y="272.8">FB1</text>
<text x="101.2" y="292.2">LX2</text>
<text x="176.2" y="292.7">LX3</text>
<text x="183.6" y="291">24</text>
<text x="200" y="290.4">LX3</text>
<text x="133" y="298">FB3</text>
<text x="156.6" y="294.5">2</text>
<text x="160.1" y="296.3">FB3</text>
<text x="174.2" y="296.3">VIN3</text>
<text x="175.7" y="299.8">EN3</text>
<text x="183.6" y="298">22</text>
<text x="183.6" y="294.5">23</text>
<text x="156.6" y="305.1">5</text>
<text x="183.6" y="305.1">20</text>
<text x="398.2" y="303.3">5</text>
<text x="401.7" y="305.1">PB5</text>
<text x="101.5" y="309.8">FB2</text>
<text x="133" y="308.6">FB2</text>
<text x="141.8" y="311.6">LX2</text>
<text x="160.1" y="306.8">FB2</text>
<text x="175.5" y="306.8">VCC</text>
<text x="381.8" y="309.9">IPOWSER</text>
<text x="398.2" y="306.8">6</text>
<text x="398.2" y="310.4">7</text>
<text x="401.7" y="308.6">PB4</text>
<text x="454.1" y="308.6">VCAP</text>
<text x="464.1" y="306.8">3</text>
<text x="156.6" y="312.1">7</text>
<text x="156.6" y="315.7">8</text>
<text x="160.1" y="313.9">LX2</text>
<text x="160.1" y="317.4">VIN2</text>
<text x="398.2" y="313.9">8</text>
<text x="401.7" y="312.1">PC5/PC4/PC3</text>
<text x="401.7" y="315.7">PD5/PD3/PD1/PC6</text>
<text x="446.9" y="315.7">PD6/AIN6</text>
<text x="464.1" y="313.9">1</text>
<text x="154.5" y="322.7">10</text>
<text x="156.6" y="319.2">9</text>
<text x="160.1" y="321">EN2</text>
<text x="101.2" y="329.2">LX3</text>
<text x="141.8" y="329.2">LX1</text>
<text x="154.5" y="326.2">11</text>
<text x="154.5" y="329.8">12</text>
<text x="160.1" y="324.5">EN1</text>
<text x="160.1" y="328">VIN1</text>
<text x="176.1" y="328">FB1</text>
<text x="183.6" y="326.2">14</text>
<text x="198.5" y="325.7">FB1</text>
<text x="326.7" y="324.4">UART9_RXD</text>
<text x="160.1" y="331.5">LX1</text>
<text x="178.2" y="335.1">EP</text>
<text x="183.6" y="333.3">25</text>
<text x="508.7" y="338.1">UART9_TXD</text>
<text x="101.5" y="346.9">FB3</text>
</g>
<g font-size="3.2">
<text x="156.6" y="291">1</text>
<text x="160.1" y="292.7">GND3</text>
<text x="156.6" y="301.6">4</text>
<text x="160.1" y="303.3">AGND</text>
<text x="172.7" y="303.3">AGND</text>
<text x="183.6" y="301.6">21</text>
<text x="156.6" y="308.6">6</text>
<text x="160.1" y="310.4">GND2</text>
<text x="464.1" y="310.4">2</text>
<text x="172.7" y="313.9">AGND</text>
<text x="183.6" y="312.1">18</text>
<text x="446" y="312.1">VSS/VSSA</text>
<text x="183.6" y="329.8">13</text>
<text x="172.8" y="331.5">GND1</text>
</g>
<g font-size="3.2" fill="#f00">
<text x="156.6" y="298">3</text>
<text x="160.1" y="299.8">VCC</text>
<text x="444.9" y="305.1">VDD/VDDA</text>
<text x="464.1" y="303.3">4</text>
</g>
<g font-size="3.2" fill="#666">
<text x="177.5" y="310.4">NC</text>
<text x="183.6" y="308.6">19</text>
<text x="177.5" y="317.4">NC</text>
<text x="183.6" y="315.7">17</text>
<text x="177.5" y="321">NC</text>
<text x="183.6" y="322.7">15</text>
<text x="183.6" y="319.2">16</text>
<text x="177.5" y="324.5">NC</text>
</g>
<g font-size="2.5" fill="#00f">
<text x="345.9" y="313.9">3</text>
<text x="368.7" y="313.9">2</text>
<text x="345.9" y="321">4</text>
<text x="368.7" y="321">1</text>
<text x="476.4" y="338.6">3</text>
<text x="499.2" y="338.6">2</text>
<text x="476.4" y="345.7">4</text>
<text x="499.2" y="345.7">1</text>
</g>
</svg>
